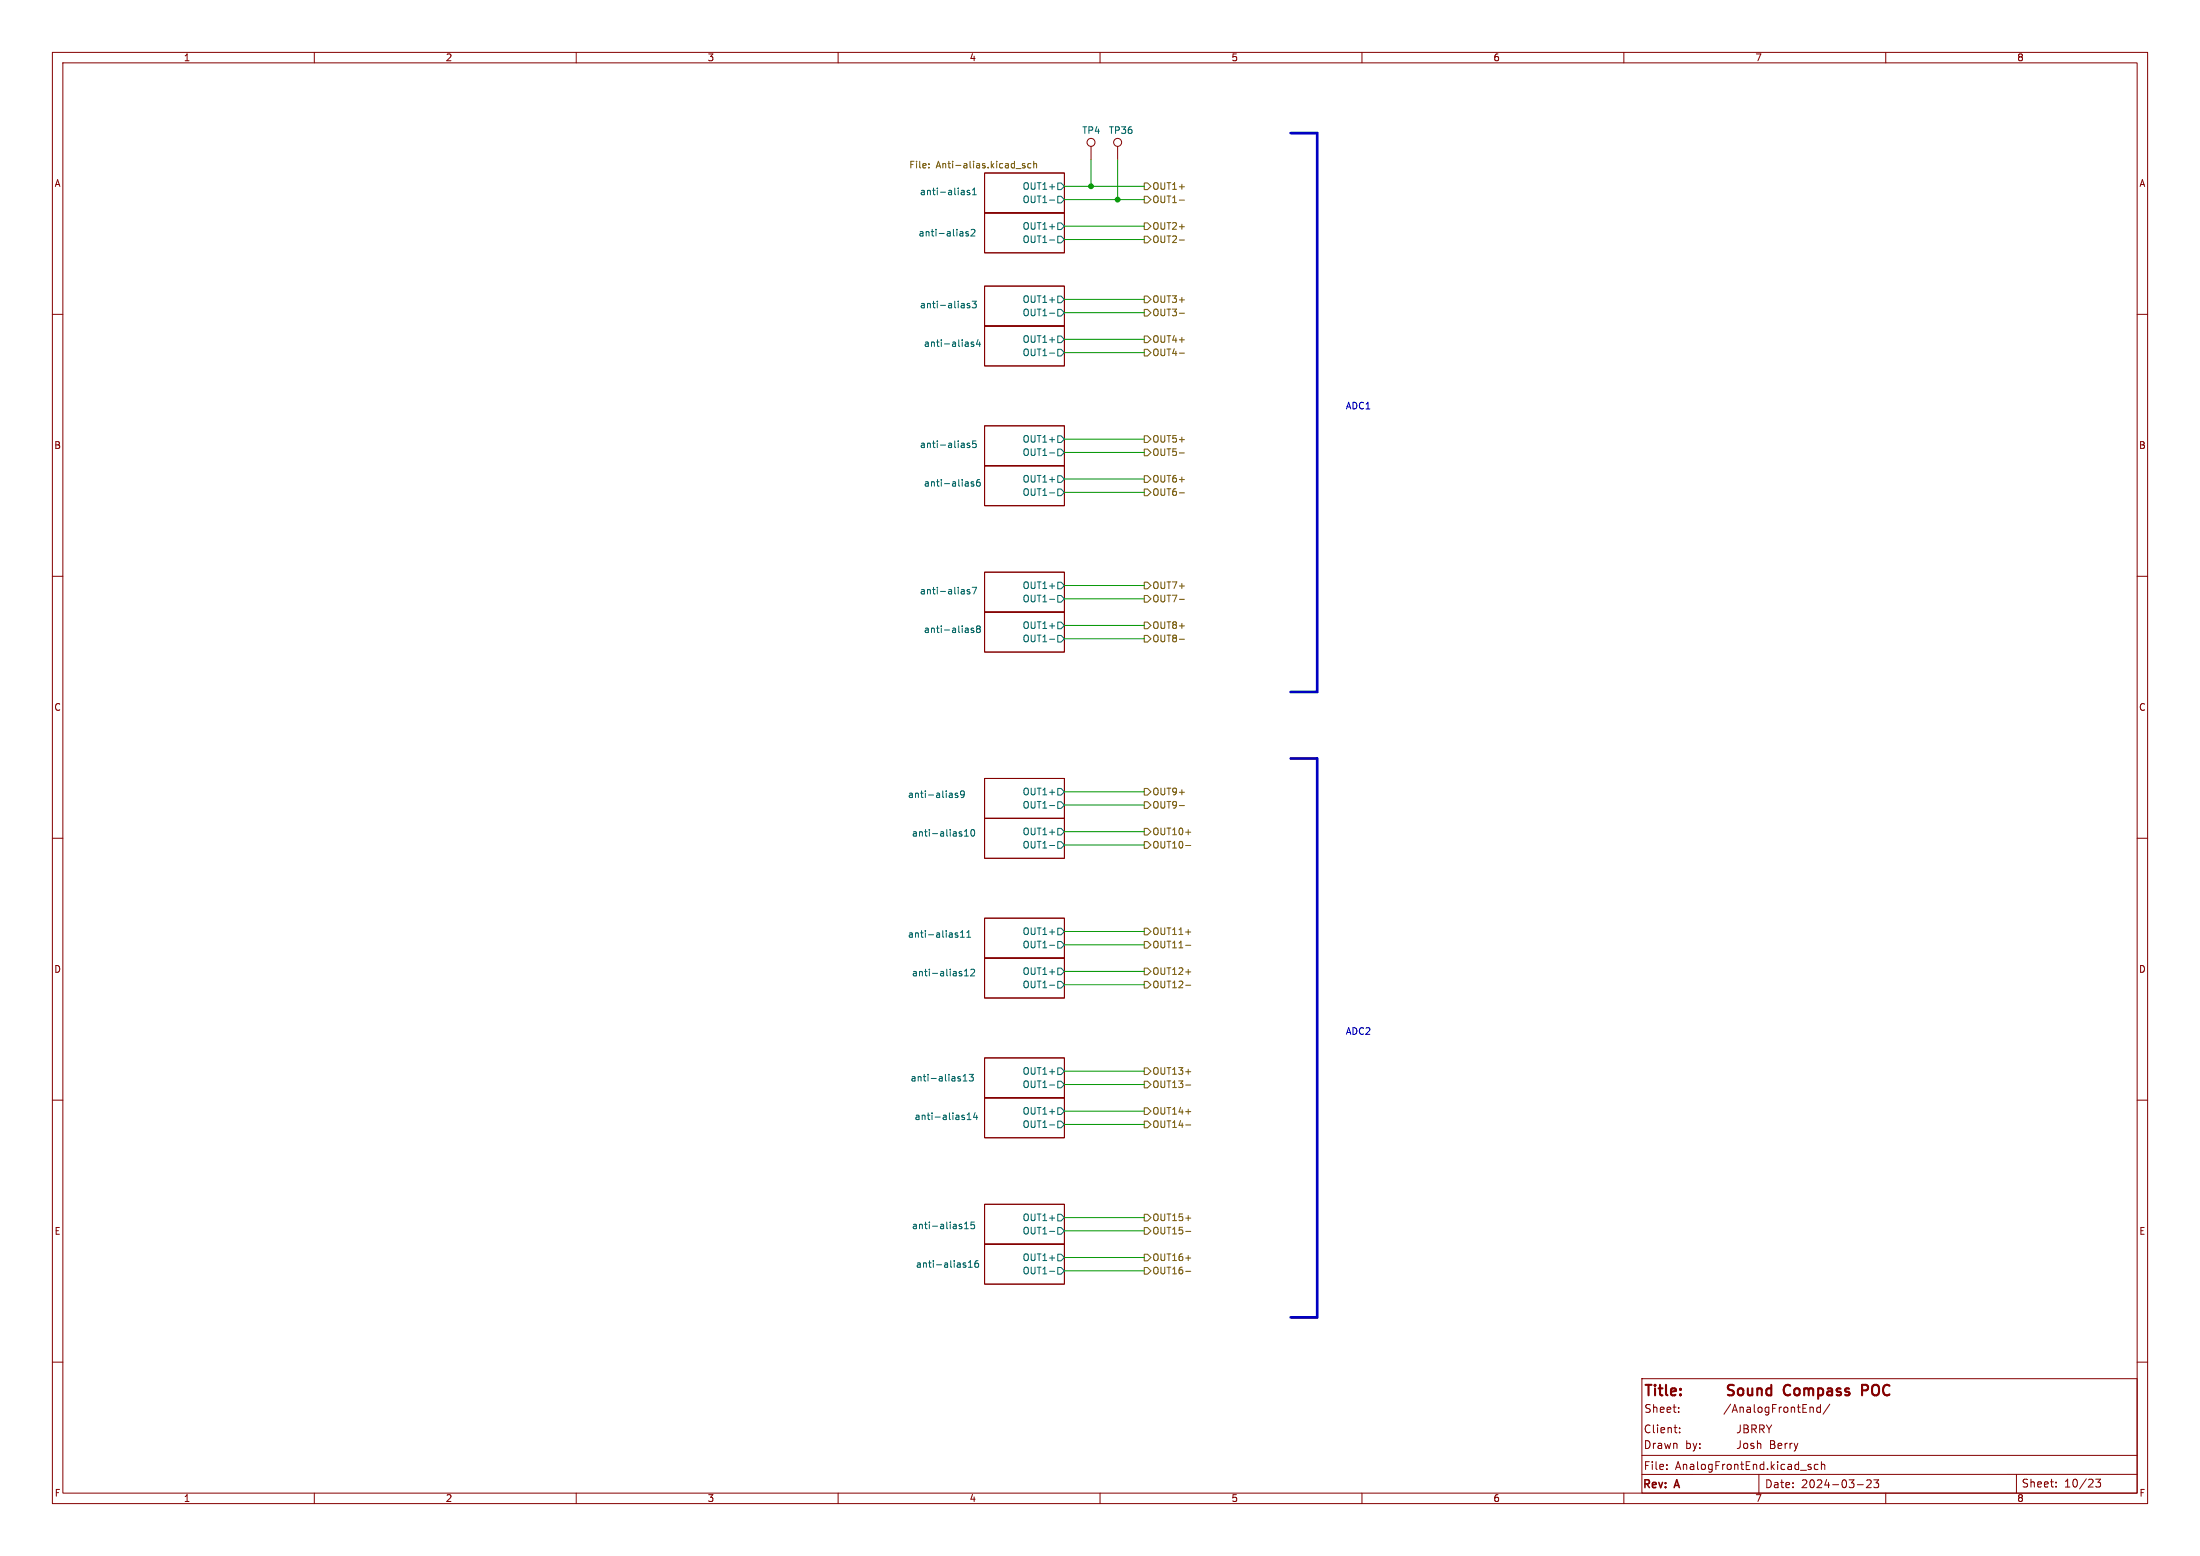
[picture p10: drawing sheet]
<svg xmlns="http://www.w3.org/2000/svg" width="420mm" height="297mm" viewBox="0 0 420 297" stroke-linecap="round" stroke-linejoin="round" font-family="sans-serif">
<g fill="none" stroke="#840000" stroke-width=".19">
<path d="M10 10h400v277h-400zM12 12h396v273h-396zM60 10v2M110 10v2M160 10v2M210 10v2M260 10v2M310 10v2M360 10v2M188 33h15.2v7.6h-15.2zM208.3 27.9v2.6M213.4 27.9v2.6"/>
<path d="M10 60h2M188 54.6h15.2v7.6h-15.2zM188 40.6h15.2v7.7h-15.2zM408 60h2M188 62.2h15.2v7.7h-15.2zM188 81.3h15.2v7.6h-15.2zM188 88.9h15.2v7.6h-15.2zM10 110h2M188 116.8h15.2v7.7h-15.2zM188 109.2h15.2v7.6h-15.2zM408 110h2M10 160h2"/>
<path d="M188 148.6h15.2v7.6h-15.2zM188 156.2h15.2v7.6h-15.2zM408 160h2M188 175.3h15.2v7.6h-15.2zM188 182.9h15.2v7.6h-15.2zM10 210h2M188 201.9h15.2v7.7h-15.2zM188 209.6h15.2v7.6h-15.2zM408 210h2M188 229.9h15.2v7.6h-15.2zM188 237.5h15.2v7.6h-15.2zM10 260h2"/>
<path d="M408 260h2M313.4 263.2h94.6v21.8h-94.6zM313.4 277.8h94.6M318.2 279.6v.1M320.5 269.4v.2M320.5 268.7v.1M332.2 272v1.1a.48 .48 0 0 1-.6 .4M332.2 275v1.1a.48 .48 0 0 1-.6 .4M332.9 272h.5l.2 .1 .1 .3-.3 .3a.4 .4 0 0 1 .4 .4 .4 .4 0 0 1-.3 .4h-.6zM332.9 272.7h.5M333.1 275.5l-.2 .3v.4l.2 .3M334.4 272.8l.7-.1 .2-.2-.1-.4-.2-.1h-.6v1.5"/>
<path d="M334.8 272.8l.5 .7M335.9 272.8l.7-.1 .2-.2-.1-.4-.2-.1h-.6v1.5M336.3 272.8l.5 .7M337.2 272l.5 .8M337.7 272.8v.7M338.2 272l-.5 .8M339.4 276l.7-.2v-.2l-.5-.1-.2 .2 .1 .7h.6M340.8 275.5v1M341.2 275.5l-.3 .1-.1 .2M341.7 275.5v1M342.1 275.5l-.2 .1-.2 .2M342.5 275.5l.4 1"/>
<path d="M342.9 276.5l-.4 .5M343.2 275.5l-.3 1M345.2 279.9l.4 .1 .2 .2-.1 .2-.4 .1M345.2 279.6h.5M347.1 279.6l-.5-.1-.2 .3 .1 .6h.6M347.5 268.1v1.5M347.5 268.7l-.4-.1-.3 .3 .2 .6h.5M347.7 279.6l.2-.1 .4 .1 .1 .9M347.7 279v1.5M349.3 268l-1.3 1.9M60 285v2M110 285v2"/>
<path d="M160 285v2M210 285v2M260 285v2M310 285v2M318.2 280.4v.1M335.8 281.4v3.6M354.6 283.4h1.1M356.4 282.6l.5-.1 .2 .1 .1 .3-.9 1.1h.9M357.7 282.5h.9l-.5 .5 .5 .2v.6l-.2 .2-.7-.2M360 285v2M384.9 281.4v3.6M392.5 283.7v.1"/>
<path d="M392.5 282.9v.2M400.1 282.3h.9l-.5 .6 .4 .2v.6l-.2 .1-.6-.1M408 281.4h-94.6"/>
<circle cx="208.3" cy="27.2" r=".76"/>
<circle cx="213.4" cy="27.2" r=".76"/>
</g>
<path d="M330.2 265.3a.73 .73 0 0 1 .8 .5l-.2 .4-.7 .1M330.2 264.3l.8 .1M331.9 265.2a.54 .54 0 0 1 .5-.2 .54 .54 0 0 1 .4 .4v.6a.54 .54 0 0 1-.5 .4 .54 .54 0 0 1-.5-.4zM333.7 265l.1 1.2a.54 .54 0 0 0 .7-.1M334.5 265v1.3M335.5 265.2a.5 .5 0 0 1 .8 .1v1M335.5 265v1.3M338.1 265.1l-.5-.1-.4 .4v.6l.2 .2h.7M338.1 264.3v2M355.5 265.4h.7M356.2 264.3h-.7v2" fill="none" stroke="#840000" stroke-width=".4"/>
<g fill="none" stroke="#006464" stroke-width=".19">
<path d="M183.7 36.3l.3 .1 .1 .8M184.1 37.1l-.4 .1M184.1 36.6l-.4 .1M185.1 36.4l-.3-.1-.2 .2 .1 .2 .4 .1v.3h-.5M185.7 37.2h.7M185.7 36.3l.3-.4v1.3M200.4 38.2h.9M201.9 37.5h.7l.6 .6-.6 .6h-.7zM201.9 34.9h.7l.6 .7-.6 .6h-.7zM184.9 44.3l-.3-.1-.2 .2v.2l.5 .1v.3h-.5M185.1 58l-.3-.1-.2 .2 .1 .2 .4 .1v.3h-.5M185.4 43.9l.5-.1 .2 .3-.8 .9h.8"/>
<path d="M185.6 57.5h.8l-.4 .5 .3 .1v.5l-.2 .2-.5-.2M200.4 59.8h.9M200.4 45.8h.9M201.9 59.1h.7l.6 .6-.6 .6h-.7zM201.9 56.5h.7l.6 .7-.6 .6h-.7zM201.9 45.1h.7l.6 .6-.6 .7h-.7zM201.9 42.5h.7l.6 .7-.6 .6h-.7zM185.9 65.3h-.3l-.2 .2v.1l.5 .2v.3h-.5M186.7 64.8l-.3 .9h.8M187 65.3v.8M200.4 67.4h.9M201.9 66.7h.7l.6 .6-.6 .6h-.7z"/>
<path d="M201.9 64.1h.7l.6 .7-.6 .6h-.7zM185.1 84.6h-.3l-.2 .2 .1 .2 .4 .1v.3h-.5M185.9 92h-.3l-.2 .1v.2l.5 .1v.3h-.5M186.3 84.2h-.6v.6l.1-.2 .5 .1 .1 .2-.1 .4-.2 .1-.4-.1M187 91.5l-.3 .1a.86 .86 0 0 0 0 1.2l.4-.1v-.4l-.2-.3-.4 .1-.1 .2M200.4 86.5h.9M200.4 94.1h.9M201.9 85.7h.7l.6 .7-.6 .6h-.7zM201.9 83.2h.7l.6 .6-.6 .7h-.7zM201.9 93.3h.7l.6 .7-.6 .6h-.7zM201.9 90.8h.7l.6 .6-.6 .7h-.7zM185.1 112.6l-.3-.1-.2 .2 .1 .2 .4 .1v.3h-.5"/>
<path d="M185.6 112.1h.8l-.5 1.3M185.9 120l-.3-.1-.2 .2v.2l.5 .1v.3h-.5M200.4 114.4h.9M201.9 118.7h.7l.6 .7-.6 .6h-.7zM201.9 113.7h.7l.6 .6-.6 .6h-.7zM201.9 111.1h.7l.6 .7-.6 .6h-.7zM186.7 120l-.3-.2 .3-.3h.3l.1 .2-.2 .3M186.7 120l-.3 .3v.2l.3 .2h.3l.1-.2v-.4l-.2-.1M186.7 120h.2M200.4 122h.9M201.9 121.3h.7l.6 .6-.6 .7h-.7zM182.8 151.5l-.3-.1-.2 .2 .1 .2 .4 .1v.3h-.5"/>
<path d="M183.6 159.2v.3M184.1 151.5l-.2 .3h-.3l-.2-.3v-.3l.2-.2h.4l.1 .2a.84 .84 0 0 1-.4 1h-.2M184.1 158.7l.4-.4v1.3M184.1 159.6h.8M185.5 158.4l.1-.1a.68 .68 0 0 1 .5 .7 .68 .68 0 0 1-.5 .6 .84 .84 0 0 1-.1-1.2zM200.4 153.8h.9M201.9 153h.7l.6 .7-.6 .6h-.7zM201.9 150.5h.7l.6 .6-.6 .7h-.7zM201.9 158.1h.7l.6 .7-.6 .6h-.7zM182.5 178.5h.3l.1 .2-.4 .2M182.5 178.1h.3M183.4 178.9h.7"/>
<path d="M183.4 178l.3-.4v1.3M184.6 178.9h.7M184.6 178l.3-.4v1.3M200.4 161.4h.9M201.9 179.7h.7l.6 .6-.6 .7h-.7zM201.9 177.2h.7l.6 .6-.6 .6h-.7zM201.9 160.7h.7l.6 .6-.6 .6h-.7zM183.5 185.8l.1 .2-.1 .3M183.5 185.4l.1 .1M184.1 186.3h.8M184.1 185.4l.4-.4v1.3M185.3 185.1l.5-.1 .3 .4-.8 .9h.8"/>
<path d="M200.4 188.1h.9M200.4 180.4h.9M201.9 187.3h.7l.6 .7-.6 .6h-.7zM201.9 184.8h.7l.6 .6-.6 .7h-.7zM183.3 206v.3M183.9 206.3h.7M183.9 205.4l.3-.3v1.2M184.1 213.3v.3M184.6 213.7h.8M184.6 212.8l.4-.4v1.3M185 205.1h.8l-.4 .5 .3 .1v.5l-.1 .1-.6-.1M186.1 212.4l-.3 .9h.8"/>
<path d="M186.5 212.9v.8M200.4 207.1h.9M200.4 214.7h.9M201.9 206.4h.7l.6 .6-.6 .6h-.7zM201.9 203.8h.7l.6 .7-.6 .6h-.7zM201.9 214h.7l.6 .6-.6 .7h-.7zM201.9 211.5h.7l.6 .6-.6 .6h-.7zM183.5 234.1l.1 .2-.1 .2M183.5 233.7h.1M184.1 233.6l.4-.3v1.2M184.1 234.5h.8M186 233.3h-.6l-.1 .6 .2-.2 .4 .1 .2 .2-.1 .4-.2 .1-.5-.1"/>
<path d="M200.4 235h.9M201.9 234.3h.7l.6 .6-.6 .7h-.7zM201.9 231.8h.7l.6 .6-.6 .6h-.7zM201.9 239.4h.7l.6 .6-.6 .7h-.7zM184.3 241.5v.3M184.9 241.9h.7M184.9 241l.4-.4v1.3M186.7 240.6l-.4 .1a.86 .86 0 0 0 0 1.2l.5-.1v-.4l-.2-.3-.4 .1-.1 .2M200.4 242.7h.9M201.9 241.9h.7l.6 .7-.6 .6h-.7z"/>
</g>
<g fill="none" stroke="#725600" stroke-width=".19">
<path d="M177.3 31.9v.2M177.3 31.3v.1M194 32.2h.9M195.7 31.3l-.3-.1-.2 .2v.2l.5 .1v.3h-.5M196.8 31.3l-.4-.1-.2 .3 .1 .5h.5M197.3 31.3l.2-.1 .3 .1 .1 .8M197.3 30.8v1.3M218.4 37.5h.7l.6 .6-.6 .6h-.7zM218.4 34.9h.7l.6 .7-.6 .6h-.7zM225.1 38.2h1M218.4 56.5h.7l.6 .7-.6 .6h-.7zM218.4 42.5h.7l.6 .7-.6 .6h-.7z"/>
<path d="M218.4 59.1h.7l.6 .6-.6 .6h-.7zM218.4 45.1h.7l.6 .6-.6 .7h-.7zM225.1 59.8h1M225.1 45.8h1M218.4 66.7h.7l.6 .6-.6 .6h-.7zM218.4 64.1h.7l.6 .7-.6 .6h-.7zM225.1 67.4h1M218.4 90.8h.7l.6 .6-.6 .7h-.7zM218.4 93.3h.7l.6 .7-.6 .6h-.7zM218.4 83.2h.7l.6 .6-.6 .7h-.7zM218.4 85.7h.7l.6 .7-.6 .6h-.7zM225.1 94.1h1"/>
<path d="M225.1 86.5h1M218.4 111.1h.7l.6 .7-.6 .6h-.7zM218.4 118.7h.7l.6 .7-.6 .6h-.7zM218.4 113.7h.7l.6 .6-.6 .6h-.7zM225.1 114.4h1M218.4 121.3h.7l.6 .6-.6 .7h-.7zM225.1 122h1M218.4 153h.7l.6 .7-.6 .6h-.7zM218.4 158.1h.7l.6 .7-.6 .6h-.7zM218.4 150.5h.7l.6 .6-.6 .7h-.7zM225.1 153.8h1M226.4 158.8h.9"/>
<path d="M218.4 160.7h.7l.6 .6-.6 .6h-.7zM218.4 177.2h.7l.6 .6-.6 .6h-.7zM218.4 179.7h.7l.6 .6-.6 .7h-.7zM226.4 161.4h.9M226.4 177.9h.9M218.4 184.8h.7l.6 .6-.6 .7h-.7zM218.4 187.3h.7l.6 .7-.6 .6h-.7zM226.4 185.5h.9M226.4 180.4h.9M226.4 188.1h.9M218.4 203.8h.7l.6 .7-.6 .6h-.7zM218.4 214h.7l.6 .6-.6 .7h-.7z"/>
<path d="M218.4 206.4h.7l.6 .6-.6 .6h-.7zM218.4 211.5h.7l.6 .6-.6 .6h-.7zM226.4 204.6h.9M226.4 214.7h.9M226.4 207.1h.9M226.4 212.2h.9M218.4 231.8h.7l.6 .6-.6 .6h-.7zM218.4 234.3h.7l.6 .6-.6 .7h-.7zM218.4 239.4h.7l.6 .6-.6 .7h-.7zM226.4 232.5h.9M226.4 235h.9M218.4 241.9h.7l.6 .7-.6 .6h-.7z"/>
<path d="M226.4 242.7h.9M226.4 240.1h.9"/>
</g>
<path d="M246.4 25.4h5.1v106.7h-5.1M246.4 144.8h5.1v106.7h-5.1" fill="none" stroke="#0000c2" stroke-width=".51"/>
<g fill="none" stroke="#009600" stroke-width=".19">
<path d="M203.2 38.1h15.2M203.2 35.6h15.2M208.3 30.5v5.1M213.4 30.5v7.6M203.2 43.2h15.2M203.2 45.7h15.2M203.2 57.2h15.2M203.2 59.7h15.2M203.2 67.3h15.2M203.2 64.8h15.2M203.2 91.4h15.2M203.2 94h15.2"/>
<path d="M203.2 86.4h15.2M203.2 83.8h15.2M203.2 114.3h15.2M203.2 111.8h15.2M203.2 119.4h15.2M203.2 121.9h15.2M203.2 153.7h15.2M203.2 158.8h15.2M203.2 151.1h15.2M203.2 177.8h15.2M203.2 161.3h15.2M203.2 188h15.2"/>
<path d="M203.2 180.3h15.2M203.2 185.4h15.2M203.2 204.5h15.2M203.2 212.1h15.2M203.2 214.6h15.2M203.2 207h15.2M203.2 234.9h15.2M203.2 232.4h15.2M203.2 242.6h15.2M203.2 240h15.2"/>
</g>
<g fill="#009600" stroke="#009600" stroke-width=".19">
<circle cx="208.3" cy="35.6" r=".46"/>
<circle cx="213.4" cy="38.1" r=".46"/>
</g>
<g font-size="2.8" fill="#840000">
<text x="313.7" y="267">Title: Sound</text>
<text x="340.7" y="267">Compass</text>
<text x="356.3" y="267">POC</text>
</g>
<g font-size="2.1" fill="#840000">
<text x="313.8" y="269.9">Sheet:</text>
<text x="329.3" y="269.9">/AnalogFrontEnd/</text>
<text x="313.7" y="273.8">Client: JBRRY</text>
<text x="313.7" y="280.8">File:</text>
<text x="313.7" y="276.8">Drawn</text>
<text x="319.8" y="280.8">AnalogFrontEnd.kicad_sch</text>
<text x="321.7" y="276.8">by: Josh</text>
<text x="333.7" y="276.8">Berry</text>
<text x="313.5" y="284.5">Rev:</text>
<text x="319.9" y="284.5">A</text>
<text x="336.8" y="284.3">Date:</text>
<text x="343.8" y="284.3">2024-03-23</text>
<text x="385.8" y="284.1">Sheet:</text>
<text x="394.1" y="284.1">10/23</text>
</g>
<g font-size="1.8" fill="#840000">
<text x="35" y="11.9">1</text>
<text x="85" y="11.9">2</text>
<text x="135" y="11.9">3</text>
<text x="185" y="11.9">4</text>
<text x="235" y="11.9">5</text>
<text x="285" y="11.9">6</text>
<text x="335" y="11.9">7</text>
<text x="385" y="11.9">8</text>
<text x="10.3" y="35.9">A</text>
<text x="408.3" y="35.9">A</text>
<text x="10.3" y="85.9">B</text>
<text x="408.2" y="85.9">B</text>
<text x="10.3" y="135.9">C</text>
<text x="408.2" y="135.9">C</text>
<text x="10.3" y="185.9">D</text>
<text x="408.2" y="185.9">D</text>
<text x="10.3" y="235.9">E</text>
<text x="408.3" y="235.9">E</text>
<text x="10.3" y="285.9">F</text>
<text x="35" y="286.9">1</text>
<text x="85" y="286.9">2</text>
<text x="135" y="286.9">3</text>
<text x="185" y="286.9">4</text>
<text x="235" y="286.9">5</text>
<text x="285" y="286.9">6</text>
<text x="335" y="286.9">7</text>
<text x="385" y="286.9">8</text>
<text x="408.3" y="285.9">F</text>
</g>
<g font-size="1.8" fill="#006464">
<text x="206.5" y="25.8">TP4</text>
<text x="211.6" y="25.8">TP36</text>
<text x="175.5" y="37.3">anti-alias1</text>
<text x="195.1" y="39">OUT1-</text>
<text x="195.1" y="36.4">OUT1+</text>
<text x="175.3" y="45.2">anti-alias2</text>
<text x="195.1" y="46.6">OUT1-</text>
<text x="195.1" y="44">OUT1+</text>
<text x="175.5" y="58.9">anti-alias3</text>
<text x="195.1" y="58">OUT1+</text>
<text x="195.1" y="60.6">OUT1-</text>
<text x="195.1" y="65.6">OUT1+</text>
<text x="176.3" y="66.3">anti-alias4</text>
<text x="195.1" y="68.2">OUT1-</text>
<text x="175.5" y="85.6">anti-alias5</text>
<text x="195.1" y="87.2">OUT1-</text>
<text x="195.1" y="84.7">OUT1+</text>
<text x="176.3" y="93">anti-alias6</text>
<text x="195.1" y="94.8">OUT1-</text>
<text x="195.1" y="92.3">OUT1+</text>
<text x="175.5" y="113.5">anti-alias7</text>
<text x="195.1" y="112.6">OUT1+</text>
<text x="195.1" y="115.2">OUT1-</text>
<text x="176.3" y="120.9">anti-alias8</text>
<text x="195.1" y="122.8">OUT1-</text>
<text x="195.1" y="120.2">OUT1+</text>
<text x="173.2" y="152.4">anti-alias9</text>
<text x="195.1" y="154.5">OUT1-</text>
<text x="195.1" y="152">OUT1+</text>
<text x="174" y="159.8">anti-alias10</text>
<text x="195.1" y="159.6">OUT1+</text>
<text x="195.1" y="162.2">OUT1-</text>
<text x="173.2" y="179.1">anti-alias11</text>
<text x="195.1" y="178.7">OUT1+</text>
<text x="195.1" y="181.2">OUT1-</text>
<text x="174" y="186.4">anti-alias12</text>
<text x="195.1" y="188.8">OUT1-</text>
<text x="195.1" y="186.3">OUT1+</text>
<text x="173.7" y="206.5">anti-alias13</text>
<text x="195.1" y="207.9">OUT1-</text>
<text x="195.1" y="205.3">OUT1+</text>
<text x="174.5" y="213.9">anti-alias14</text>
<text x="195.1" y="215.5">OUT1-</text>
<text x="195.1" y="213">OUT1+</text>
<text x="195.1" y="233.3">OUT1+</text>
<text x="174" y="234.7">anti-alias15</text>
<text x="195.1" y="235.8">OUT1-</text>
<text x="174.8" y="242.1">anti-alias16</text>
<text x="195.1" y="243.4">OUT1-</text>
<text x="195.1" y="240.9">OUT1+</text>
</g>
<g font-size="1.8" fill="#725600">
<text x="173.5" y="32.5">File:</text>
<text x="178.7" y="32.5">Anti-alias.kicad_sch</text>
<text x="219.9" y="39">OUT1-</text>
<text x="219.9" y="36.4">OUT1+</text>
<text x="219.9" y="44">OUT2+</text>
<text x="219.9" y="46.6">OUT2-</text>
<text x="219.9" y="58">OUT3+</text>
<text x="219.9" y="65.6">OUT4+</text>
<text x="219.9" y="60.6">OUT3-</text>
<text x="219.9" y="68.2">OUT4-</text>
<text x="219.9" y="84.7">OUT5+</text>
<text x="219.9" y="87.2">OUT5-</text>
<text x="219.9" y="92.3">OUT6+</text>
<text x="219.9" y="94.8">OUT6-</text>
<text x="219.9" y="112.6">OUT7+</text>
<text x="219.9" y="115.2">OUT7-</text>
<text x="219.9" y="122.8">OUT8-</text>
<text x="219.9" y="120.2">OUT8+</text>
<text x="219.9" y="154.5">OUT9-</text>
<text x="219.9" y="152">OUT9+</text>
<text x="219.9" y="159.6">OUT10+</text>
<text x="219.9" y="162.2">OUT10-</text>
<text x="219.9" y="178.7">OUT11+</text>
<text x="219.9" y="181.2">OUT11-</text>
<text x="219.9" y="186.3">OUT12+</text>
<text x="219.9" y="188.8">OUT12-</text>
<text x="219.9" y="205.3">OUT13+</text>
<text x="219.9" y="207.9">OUT13-</text>
<text x="219.9" y="215.5">OUT14-</text>
<text x="219.9" y="213">OUT14+</text>
<text x="219.9" y="233.3">OUT15+</text>
<text x="219.9" y="235.8">OUT15-</text>
<text x="219.9" y="243.4">OUT16-</text>
<text x="219.9" y="240.9">OUT16+</text>
</g>
<g font-size="1.8" fill="#0000c2">
<text x="256.8" y="78.3">ADC1</text>
<text x="256.8" y="197.7">ADC2</text>
</g>
</svg>
